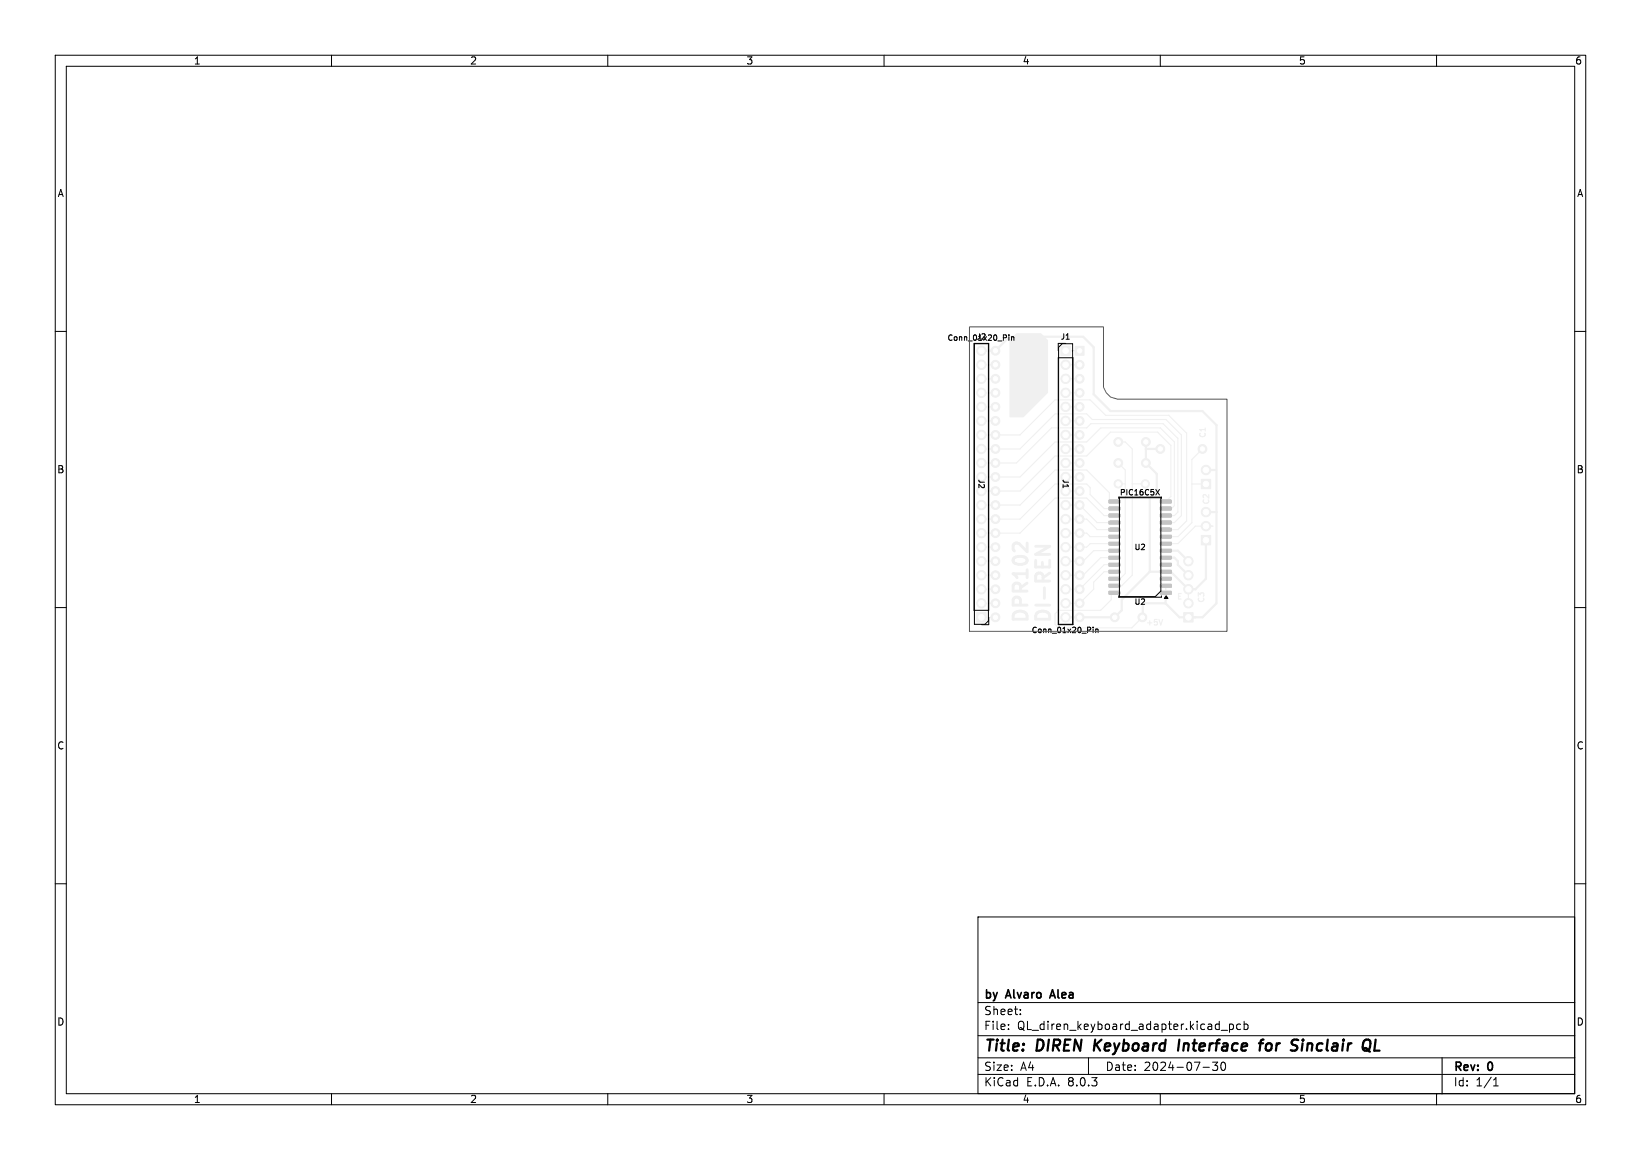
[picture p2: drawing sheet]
<svg xmlns="http://www.w3.org/2000/svg" width="297mm" height="210mm" viewBox="0 0 297 210" stroke-linecap="round" stroke-linejoin="round" font-family="sans-serif">
<g fill="none" stroke="#f0f0f0" stroke-width=".2">
<path d="M177.6 78.7h7l6.4-6.3h6.3l2.8 2.8h11.4l3.3 3.2v15.9l-1.6 1.6h-1.3M177.6 76.2h2.6M177.6 66h2.6M177.6 71.1h2.6M177.6 73.7h2.6M177.6 68.6h2.6M192.9 78.7h2.5M192.9 76.2h2.5M192.9 66h2.5M192.9 71.1h2.5M192.9 73.7h2.5M192.9 63.5h2.5"/>
<path d="M192.9 68.6h2.5M217.2 78.4a.44 .44 0 0 0 .4 .7 .44 .44 0 0 0 .4-.7M218.1 77.5v.6M218.1 77.8h-1l.3 .3M177.6 81.3h7l6.4-6.4h5.7l1 1h13.3l2.8 2.8v14.6l-1.3 1.3h-.6M177.6 83.8h6.4l6.3-6.3h6.4l.7-.8h13.1l2.7 2.7v13.3l-.7 .6h-.6M177.6 86.4h7l6.4-6.4h5.7l2.5-2.5h10.8l2.5 2.5v11.6l-.5 .5h-1M177.6 88.9h7l6.4-6.3h5.7l4.3-4.4h8.5l2.4 2.4v9.3l-.9 .9M177.6 99.1h2.6M192.9 96.5h3.8l.6 .7h4.4M192.9 94h3.8l1.9 1.9h3.1M192.9 81.3h2.5"/>
<path d="M192.9 91.4h2.5l3.2 3.2h3.1M192.9 83.8h2.5M192.9 88.9h2.5M192.9 86.4h2.5M200.8 90.8v-1.6l-4.1-4.1h-5.7l-6.4 6.3h-7M201.7 92.1h-1.9l-2.5-2.6v-1.2l-.6-.7h-5.7l-6.4 6.4h-7M201.7 98.4h-4.4l-.6 .7h-3.8M201.7 93.3h-1.9l-3.1-3.1h-5.7l-6.4 6.3h-7M201.7 99.7h-3.8l-1.9 1.9M202.4 83.8l1.3 1.3v18.7l-1 1h-1M202.4 80h1.3l1.2 1.3v22.8l-1.9 1.9h-2.2M202.4 87.6h1.3"/>
<path d="M207.3 87.6h-2.4M215.7 87.6h2.6M217.6 81.3l-1.9 1.9v11.4l-2.5 2.6h-2.2M217.9 90.5a.44 .44 0 0 0 .4 .6 .44 .44 0 0 0 .4-.6M218.8 89.5v.7l-.7-.7-.3 .2 .1 .4M219.5 95.3h-3.1l-3.2 3.1h-2.2M177.6 106.7h2.6M177.6 101.6h2.6M177.6 109.2h2.6M177.6 111.8h2.6M177.6 104.1h2.6M192.9 101.6h2.5"/>
<path d="M192.9 104.1h2.5M201.1 107.3v1.3l-1.9 1.9h-7.6l-.6 .6v1.9l.6 .7h13.2l2-1.9M201.7 101h-2.5l-3.2 3.1M201.7 102.2h-1.9l-4.4 4.5h-2.5M201.7 103.5h-1.9l-1.9 1.9v1.3l-2.5 2.5h-2.5M207.7 112.8h.8M208.1 112.4v.8M209.4 112.2h-.5v.4h.5v.5l-.1 .1-.4-.1M209.8 112.2l.3 1 .3-1M211 106v1.3M213.3 107.9h.3M213.8 107.5h-.5v1h.5"/>
<path d="M216.4 106.7h-1.3v2.5M216.9 107.9v-.6l.4 .4 .1-.3h.4l.1 .1-.1 .4M217 108.3a.44 .44 0 0 0 .4 .6 .44 .44 0 0 0 .4-.6"/>
</g>
<g fill="none" stroke="#f0f0f0" stroke-width=".51">
<path d="M185.9 98.3v1.6l-1.5-1.5a.69 .69 0 0 0-1 .4v.6l.2 .4M187.4 98.9h2.6l-2.6 1.5h2.6M183.5 101.1a1.69 1.69 0 0 1 2.4 .2 .65 .65 0 0 1-.5 .8 1.49 1.49 0 0 1-2-.5zM183.7 110.9a1.33 1.33 0 0 1 1.5-.2 1.33 1.33 0 0 1 .7 1.4h-2.5v-.6zM184.7 107v-1a.69 .69 0 0 0-.7-.5 .69 .69 0 0 0-.6 .5v1h2.5M184.7 109.6v-1a.69 .69 0 0 0-.7-.5 .69 .69 0 0 0-.6 .5v1h2.5M185.9 103.1v1.5M185.9 105.6l-1.2 .8M185.9 103.9h-2.5l.7 .7M187.4 109.6h2.6M187.4 101.4v1.3h2.6v-1.3M187.6 111.1a1.44 1.44 0 0 1 2.4 .4v.6h-2.6z"/>
<path d="M188.7 101.8v.9M188.8 105.2v-1a.69 .69 0 0 0-.7-.5 .69 .69 0 0 0-.7 .5v1h2.6M189 106.4v1.9M190 103.7l-1.2 .9"/>
</g>
<g fill="#f0f0f0" stroke="#f0f0f0" stroke-width=".18">
<path d="M210 107.1l1.9-.1 .1 .5-1.9 .1z"/>
<path d="M210 105.8h1.9l.1 .5h-1.9z"/>
<path d="M210 104.5h1.9l.1 .5-1.9 .1z"/>
<path d="M210 103.2h1.9l.1 .5-1.9 .1z"/>
<path d="M210 102l1.9-.1 .1 .5-1.9 .1z"/>
<path d="M210 100.7h1.9l.1 .5-1.9 .1z"/>
<path d="M210 99.4h1.9l.1 .5-1.9 .1z"/>
<path d="M210 98.2l1.9-.1 .1 .5-1.9 .1z"/>
<path d="M210 96.9h1.9l.1 .5h-1.9z"/>
<path d="M210 95.6h1.9l.1 .5-1.9 .1z"/>
<path d="M210 94.4l1.9-.1 .1 .5-1.9 .1z"/>
<path d="M210 93.1h1.9l.1 .5h-1.9z"/>
<path d="M210 91.8h1.9l.1 .5-1.9 .1z"/>
<path d="M210 90.5h1.9l.1 .5-1.9 .1z"/>
<path d="M200.7 90.5h1.9l.1 .5-1.9 .1z"/>
<path d="M200.7 91.8h1.9l.1 .5-1.9 .1z"/>
<path d="M200.7 93.1h1.9l.1 .5h-1.9z"/>
<path d="M200.7 94.4l1.9-.1 .1 .5-1.9 .1z"/>
<path d="M200.7 95.6h1.9l.1 .5-1.9 .1z"/>
<path d="M200.7 96.9h1.9l.1 .5h-1.9z"/>
<path d="M200.7 98.2l1.9-.1 .1 .5-1.9 .1z"/>
<path d="M200.7 99.4h1.9l.1 .5-1.9 .1z"/>
<path d="M200.7 100.7h1.9l.1 .5-1.9 .1z"/>
<path d="M200.7 102l1.9-.1 .1 .5-1.9 .1z"/>
<path d="M200.7 103.2h1.9l.1 .5-1.9 .1z"/>
<path d="M200.7 104.5h1.9l.1 .5-1.9 .1z"/>
<path d="M200.7 105.8h1.9l.1 .5h-1.9z"/>
<path d="M200.7 107.1l1.9-.1 .1 .5-1.9 .1z"/>
<path d="M194.6 62.7h1.6v1.6h-1.6z"/>
<path d="M217.4 96.9h1.7v1.7h-1.7z"/>
<path d="M217.4 86.8h1.7v1.7h-1.7z"/>
<path d="M214.2 110.9h1.7v1.7h-1.7z"/>
<path d="M176.8 110.9h1.7v1.7h-1.7z"/>
<path d="M192 62.7h1.7v1.6h-1.7z"/>
<circle cx="195.4" cy="66" r=".8"/>
<circle cx="195.4" cy="68.6" r=".8"/>
<circle cx="195.4" cy="71.1" r=".8"/>
<circle cx="195.4" cy="73.7" r=".8"/>
<circle cx="195.4" cy="76.2" r=".8"/>
<circle cx="195.4" cy="78.7" r=".8"/>
<circle cx="195.4" cy="81.3" r=".8"/>
<circle cx="195.4" cy="83.8" r=".8"/>
<circle cx="195.4" cy="86.4" r=".8"/>
<circle cx="195.4" cy="88.9" r=".8"/>
<circle cx="195.4" cy="91.4" r=".8"/>
<circle cx="195.4" cy="94" r=".8"/>
<circle cx="195.4" cy="96.5" r=".8"/>
<circle cx="195.4" cy="99.1" r=".8"/>
<circle cx="195.4" cy="101.6" r=".8"/>
<circle cx="195.4" cy="104.1" r=".8"/>
<circle cx="195.4" cy="106.7" r=".8"/>
<circle cx="195.4" cy="109.2" r=".8"/>
<circle cx="195.4" cy="111.8" r=".8"/>
<circle cx="180.2" cy="111.8" r=".8"/>
<circle cx="180.2" cy="109.2" r=".8"/>
<circle cx="180.2" cy="106.7" r=".8"/>
<circle cx="180.2" cy="104.1" r=".8"/>
<circle cx="180.2" cy="101.6" r=".8"/>
<circle cx="180.2" cy="99.1" r=".8"/>
<circle cx="180.2" cy="96.5" r=".8"/>
<circle cx="180.2" cy="94" r=".8"/>
<circle cx="180.2" cy="91.4" r=".8"/>
<circle cx="180.2" cy="88.9" r=".8"/>
<circle cx="180.2" cy="86.4" r=".8"/>
<circle cx="180.2" cy="83.8" r=".8"/>
<circle cx="180.2" cy="81.3" r=".8"/>
<circle cx="180.2" cy="78.7" r=".8"/>
<circle cx="180.2" cy="76.2" r=".8"/>
<circle cx="180.2" cy="73.7" r=".8"/>
<circle cx="180.2" cy="71.1" r=".8"/>
<circle cx="180.2" cy="68.6" r=".8"/>
<circle cx="180.2" cy="66" r=".8"/>
<circle cx="180.2" cy="63.5" r=".8"/>
<circle cx="218.3" cy="95.2" r=".85"/>
<circle cx="218.3" cy="92.7" r=".85"/>
<circle cx="202.4" cy="80" r=".8"/>
<circle cx="207.4" cy="80" r=".8"/>
<circle cx="202.4" cy="83.8" r=".8"/>
<circle cx="207.4" cy="83.8" r=".8"/>
<circle cx="206.8" cy="111.8" r=".8"/>
<circle cx="201.8" cy="111.8" r=".8"/>
<circle cx="207.3" cy="87.6" r=".75"/>
<circle cx="202.4" cy="87.6" r=".75"/>
<circle cx="218.3" cy="85.1" r=".85"/>
<circle cx="217.6" cy="81.3" r=".8"/>
<circle cx="210" cy="81.3" r=".8"/>
<circle cx="215.1" cy="109.2" r=".85"/>
<circle cx="215.1" cy="106.7" r=".85"/>
<circle cx="215.1" cy="104.1" r=".85"/>
<circle cx="215.1" cy="101.6" r=".85"/>
<circle cx="177.6" cy="109.2" r=".85"/>
<circle cx="177.6" cy="106.7" r=".85"/>
<circle cx="177.6" cy="104.1" r=".85"/>
<circle cx="177.6" cy="101.6" r=".85"/>
<circle cx="177.6" cy="99.1" r=".85"/>
<circle cx="177.6" cy="96.5" r=".85"/>
<circle cx="177.6" cy="94" r=".85"/>
<circle cx="177.6" cy="91.4" r=".85"/>
<circle cx="177.6" cy="88.9" r=".85"/>
<circle cx="177.6" cy="86.4" r=".85"/>
<circle cx="177.6" cy="83.8" r=".85"/>
<circle cx="177.6" cy="81.3" r=".85"/>
<circle cx="177.6" cy="78.7" r=".85"/>
<circle cx="177.6" cy="76.2" r=".85"/>
<circle cx="177.6" cy="73.7" r=".85"/>
<circle cx="177.6" cy="71.1" r=".85"/>
<circle cx="177.6" cy="68.6" r=".85"/>
<circle cx="177.6" cy="66" r=".85"/>
<circle cx="177.6" cy="63.5" r=".85"/>
<circle cx="192.9" cy="66" r=".85"/>
<circle cx="192.9" cy="68.6" r=".85"/>
<circle cx="192.9" cy="71.1" r=".85"/>
<circle cx="192.9" cy="73.7" r=".85"/>
<circle cx="192.9" cy="76.2" r=".85"/>
<circle cx="192.9" cy="78.7" r=".85"/>
<circle cx="192.9" cy="81.3" r=".85"/>
<circle cx="192.9" cy="83.8" r=".85"/>
<circle cx="192.9" cy="86.4" r=".85"/>
<circle cx="192.9" cy="88.9" r=".85"/>
<circle cx="192.9" cy="91.4" r=".85"/>
<circle cx="192.9" cy="94" r=".85"/>
<circle cx="192.9" cy="96.5" r=".85"/>
<circle cx="192.9" cy="99.1" r=".85"/>
<circle cx="192.9" cy="101.6" r=".85"/>
<circle cx="192.9" cy="104.1" r=".85"/>
<circle cx="192.9" cy="106.7" r=".85"/>
<circle cx="192.9" cy="109.2" r=".85"/>
<circle cx="192.9" cy="111.8" r=".85"/>
</g>
<g fill="none" stroke="#f0f0f0" stroke-width=".4">
<path d="M177.6 63.5h2.6l2.5-2.5h13.3l1.9 1.9v8.5l3.1 3h16.6l2.6 2.6v32.2l-2.6 2.6h-2.5M207.4 81.3h2.6M207.4 80v3.8l2 2v3.1M208.1 90.2v13.3M211 99.7h2.2l1.9 1.9M218.3 97.8v7l-1.9 1.9h-1.3l-3.2-3.2h-3.8M218.3 85.1h1.9M218.3 92.7h1.9M208.1 103.5l-5.1 5.1v1.9l-1.2 1.3h-8.9M210.9 109.2l2.6 2.6h2.9M210.9 109.2h-4.1v2.5M211 101h1.5l.7 .6v.6l1.9 1.9"/>
<path d="M211 107.3l-.1 1.9"/>
</g>
<path d="M182.7 61.6l1.3-1.3h4.4l1.3 1.3v9.5l-4.5 4.5h-2.4l-.1-.2z" fill="#f0f0f0"/>
<g fill="#fff" stroke="#fff" stroke-width=".18">
<circle cx="195.4" cy="63.5" r=".4"/>
<circle cx="195.4" cy="66" r=".4"/>
<circle cx="195.4" cy="68.6" r=".4"/>
<circle cx="195.4" cy="71.1" r=".4"/>
<circle cx="195.4" cy="73.7" r=".4"/>
<circle cx="195.4" cy="76.2" r=".4"/>
<circle cx="195.4" cy="78.7" r=".4"/>
<circle cx="195.4" cy="81.3" r=".4"/>
<circle cx="195.4" cy="83.8" r=".4"/>
<circle cx="195.4" cy="86.4" r=".4"/>
<circle cx="195.4" cy="88.9" r=".4"/>
<circle cx="195.4" cy="91.4" r=".4"/>
<circle cx="195.4" cy="94" r=".4"/>
<circle cx="195.4" cy="96.5" r=".4"/>
<circle cx="195.4" cy="99.1" r=".4"/>
<circle cx="195.4" cy="101.6" r=".4"/>
<circle cx="195.4" cy="104.1" r=".4"/>
<circle cx="195.4" cy="106.7" r=".4"/>
<circle cx="195.4" cy="109.2" r=".4"/>
<circle cx="195.4" cy="111.8" r=".4"/>
<circle cx="180.2" cy="111.8" r=".4"/>
<circle cx="180.2" cy="109.2" r=".4"/>
<circle cx="180.2" cy="106.7" r=".4"/>
<circle cx="180.2" cy="104.1" r=".4"/>
<circle cx="180.2" cy="101.6" r=".4"/>
<circle cx="180.2" cy="99.1" r=".4"/>
<circle cx="180.2" cy="96.5" r=".4"/>
<circle cx="180.2" cy="94" r=".4"/>
<circle cx="180.2" cy="91.4" r=".4"/>
<circle cx="180.2" cy="88.9" r=".4"/>
<circle cx="180.2" cy="86.4" r=".4"/>
<circle cx="180.2" cy="83.8" r=".4"/>
<circle cx="180.2" cy="81.3" r=".4"/>
<circle cx="180.2" cy="78.7" r=".4"/>
<circle cx="180.2" cy="76.2" r=".4"/>
<circle cx="180.2" cy="73.7" r=".4"/>
<circle cx="180.2" cy="71.1" r=".4"/>
<circle cx="180.2" cy="68.6" r=".4"/>
<circle cx="180.2" cy="66" r=".4"/>
<circle cx="180.2" cy="63.5" r=".4"/>
<circle cx="218.3" cy="97.8" r=".5"/>
<circle cx="218.3" cy="95.3" r=".5"/>
<circle cx="218.3" cy="92.7" r=".5"/>
<circle cx="202.4" cy="80" r=".4"/>
<circle cx="207.4" cy="80" r=".4"/>
<circle cx="202.4" cy="83.8" r=".4"/>
<circle cx="207.4" cy="83.8" r=".4"/>
<circle cx="206.8" cy="111.8" r=".4"/>
<circle cx="201.8" cy="111.8" r=".4"/>
<circle cx="207.3" cy="87.6" r=".4"/>
<circle cx="202.4" cy="87.6" r=".4"/>
<circle cx="218.3" cy="87.6" r=".5"/>
<circle cx="218.3" cy="85.1" r=".5"/>
<circle cx="217.6" cy="81.3" r=".4"/>
<circle cx="210" cy="81.3" r=".4"/>
<circle cx="215.1" cy="111.8" r=".5"/>
<circle cx="215.1" cy="109.2" r=".5"/>
<circle cx="215.1" cy="106.7" r=".5"/>
<circle cx="215.1" cy="104.1" r=".5"/>
<circle cx="215.1" cy="101.6" r=".5"/>
<circle cx="177.6" cy="111.8" r=".5"/>
<circle cx="177.6" cy="109.2" r=".5"/>
<circle cx="177.6" cy="106.7" r=".5"/>
<circle cx="177.6" cy="104.1" r=".5"/>
<circle cx="177.6" cy="101.6" r=".5"/>
<circle cx="177.6" cy="99.1" r=".5"/>
<circle cx="177.6" cy="96.5" r=".5"/>
<circle cx="177.6" cy="94" r=".5"/>
<circle cx="177.6" cy="91.4" r=".5"/>
<circle cx="177.6" cy="88.9" r=".5"/>
<circle cx="177.6" cy="86.4" r=".5"/>
<circle cx="177.6" cy="83.8" r=".5"/>
<circle cx="177.6" cy="81.3" r=".5"/>
<circle cx="177.6" cy="78.7" r=".5"/>
<circle cx="177.6" cy="76.2" r=".5"/>
<circle cx="177.6" cy="73.7" r=".5"/>
<circle cx="177.6" cy="71.1" r=".5"/>
<circle cx="177.6" cy="68.6" r=".5"/>
<circle cx="177.6" cy="66" r=".5"/>
<circle cx="177.6" cy="63.5" r=".5"/>
<circle cx="192.9" cy="63.5" r=".5"/>
<circle cx="192.9" cy="66" r=".5"/>
<circle cx="192.9" cy="68.6" r=".5"/>
<circle cx="192.9" cy="71.1" r=".5"/>
<circle cx="192.9" cy="73.7" r=".5"/>
<circle cx="192.9" cy="76.2" r=".5"/>
<circle cx="192.9" cy="78.7" r=".5"/>
<circle cx="192.9" cy="81.3" r=".5"/>
<circle cx="192.9" cy="83.8" r=".5"/>
<circle cx="192.9" cy="86.4" r=".5"/>
<circle cx="192.9" cy="88.9" r=".5"/>
<circle cx="192.9" cy="91.4" r=".5"/>
<circle cx="192.9" cy="94" r=".5"/>
<circle cx="192.9" cy="96.5" r=".5"/>
<circle cx="192.9" cy="99.1" r=".5"/>
<circle cx="192.9" cy="101.6" r=".5"/>
<circle cx="192.9" cy="104.1" r=".5"/>
<circle cx="192.9" cy="106.7" r=".5"/>
<circle cx="192.9" cy="109.2" r=".5"/>
<circle cx="192.9" cy="111.8" r=".5"/>
</g>
<g fill="#c4c4c4" stroke="#c4c4c4" stroke-width=".18">
<path d="M210 107.1l1.9-.1 .1 .5-1.9 .1z"/>
<path d="M210 105.8h1.9l.1 .5h-1.9z"/>
<path d="M210 104.5h1.9l.1 .5-1.9 .1z"/>
<path d="M210 103.2h1.9l.1 .5-1.9 .1z"/>
<path d="M210 102l1.9-.1 .1 .5-1.9 .1z"/>
<path d="M210 100.7h1.9l.1 .5-1.9 .1z"/>
<path d="M210 99.4h1.9l.1 .5-1.9 .1z"/>
<path d="M210 98.2l1.9-.1 .1 .5-1.9 .1z"/>
<path d="M210 96.9h1.9l.1 .5h-1.9z"/>
<path d="M210 95.6h1.9l.1 .5-1.9 .1z"/>
<path d="M210 94.4l1.9-.1 .1 .5-1.9 .1z"/>
<path d="M210 93.1h1.9l.1 .5h-1.9z"/>
<path d="M210 91.8h1.9l.1 .5-1.9 .1z"/>
<path d="M210 90.5h1.9l.1 .5-1.9 .1z"/>
<path d="M200.7 90.5h1.9l.1 .5-1.9 .1z"/>
<path d="M200.7 91.8h1.9l.1 .5-1.9 .1z"/>
<path d="M200.7 93.1h1.9l.1 .5h-1.9z"/>
<path d="M200.7 94.4l1.9-.1 .1 .5-1.9 .1z"/>
<path d="M200.7 95.6h1.9l.1 .5-1.9 .1z"/>
<path d="M200.7 96.9h1.9l.1 .5h-1.9z"/>
<path d="M200.7 98.2l1.9-.1 .1 .5-1.9 .1z"/>
<path d="M200.7 99.4h1.9l.1 .5-1.9 .1z"/>
<path d="M200.7 100.7h1.9l.1 .5-1.9 .1z"/>
<path d="M200.7 102l1.9-.1 .1 .5-1.9 .1z"/>
<path d="M200.7 103.2h1.9l.1 .5-1.9 .1z"/>
<path d="M200.7 104.5h1.9l.1 .5-1.9 .1z"/>
<path d="M200.7 105.8h1.9l.1 .5h-1.9z"/>
<path d="M200.7 107.1l1.9-.1 .1 .5-1.9 .1z"/>
</g>
<g fill="none" stroke="#000" stroke-width=".18">
<path d="M10 10h277v190h-277zM12 12h273v186h-273zM60 10v2M110 10v2M160 10v2M210 10v2M260 10v2M10 60h2M285 60h2M176.3 62.2h2.7v48.3h-2.7zM176.4 62.2h2.5v50.2l-.6 .6h-1.9zM182.6 60.6v.1"/>
<path d="M182.6 61v.6M183.1 61v.6M183.1 61.1l.4-.1v.6M191.5 64.8h2.7v48.3h-2.7zM191.5 62.2v1.3M192.2 62.2h1.9v50.8h-2.5v-50.1zM202.5 90h7.7v.2M202.6 90.1h7.5v16.9l-1 1h-6.5zM209.2 88.6l.6 1M209.8 88.6l-.6 1M10 110h2M179 111.8v1.3h-1.4"/>
<path d="M197.8 113.5v.1M197.8 113.9v.6M198.3 113.9v.6M198.3 114l.4-.1v.6M202.5 107.9v.2h7.7v-.2M285 110h2M10 160h2M285 160h2M177 166h108v32h-108zM60 198v2M110 198v2M160 198v2"/>
<path d="M177 194.5h108M177 191.5h108M177 187.5h108M177 181.5h108M182.5 186.3v.1M182.5 185.5v.1M184.7 183.6v.1M184.7 182.8v.1M197 191.5v3M210 198v2M217.7 193.2h1.2M219.5 192.3h.9l-.5 .6 .4 .1v.7l-.2 .1h-.4l-.2-.1"/>
<path d="M221 186.5h1.2M221.2 192.4l.1-.1a.8 .8 0 0 1 .5 .7 .8 .8 0 0 1-.5 .8 1 1 0 0 1-.1-1.4zM222.5 185.4v1.5M222.5 185.5l.5-.1 .2 .3v.4l-.1 .2h-.6M224.5 185.5l-.4-.1-.3 .3v.4l.2 .2h.5M225.2 185.5l.4-.1 .3 .3v.4l-.2 .2h-.5M225.2 184.9v1.5M260 198v2M261 191.5v6.5M270.3 196.6h.9M270.3 195.5l.4-.4v1.5"/>
</g>
<path d="M211.1 107.9l.3 .4h-.7z" fill="#000" stroke="#000" stroke-width=".18"/>
<path d="M198.2 188.2l-.2 2M199.4 188.2l-1.3 1.2M213.5 188.2l-.3 2M227.8 188.9h.8M228.7 188.2l-.4 .1-.1 .2-.2 1.7M229.8 188.9a.62 .62 0 0 0-.7 .4v.7a.52 .52 0 0 0 .8 .1M235.8 188.9l-.2 1.3M235.8 188.2v.2M235.8 188.2l-.1 .1 .1 .1M235.8 188.2l.1 .1-.1 .1M249 188.2l-.3 2h1" fill="none" stroke="#000" stroke-width=".4"/>
<path d="M190.5 179.2l-.5 1.5M190.1 180.3h.7" fill="none" stroke="#000" stroke-width=".3"/>
<path d="M175.5 59.2h24.2v10.9l.5 1 .8 .8 1.3 .4h19.8v42h-46.6z" fill="none" stroke="#575757" stroke-width=".18"/>
<g font-size="2.8">
<text x="178" y="190.9">Title:</text>
<text x="187.7" y="190.9">DIREN</text>
<text x="198.8" y="190.9">Keyboard</text>
<text x="214.9" y="190.9">Interface</text>
<text x="230.4" y="190.9">for</text>
<text x="237" y="190.9">Sinclair</text>
</g>
<g font-size="2.1">
<text x="178" y="184">Sheet:</text>
<text x="178" y="181.2">by</text>
<text x="182.2" y="181.2">Alvaro</text>
<text x="190.8" y="181.2">Alea</text>
<text x="178" y="186.7">File:</text>
<text x="184.1" y="186.7">QL_diren_keyboard_adapter.kicad_pcb</text>
<text x="178" y="196.9">KiCad</text>
<text x="178" y="194.1">Size:</text>
<text x="184.7" y="194.1">A4</text>
<text x="185.7" y="196.9">E.D.A.</text>
<text x="193.3" y="196.9">8.0.3</text>
<text x="200" y="194.1">Date:</text>
<text x="207" y="194.1">2024-07-30</text>
<text x="263" y="194.3">Rev:</text>
<text x="263" y="196.9">Id:</text>
<text x="267.1" y="196.9">1/1</text>
<text x="269.4" y="194.3">0</text>
</g>
<g font-size="1.8">
<text x="35" y="11.9">1</text>
<text x="85" y="11.9">2</text>
<text x="135" y="11.9">3</text>
<text x="185" y="11.9">4</text>
<text x="235" y="11.9">5</text>
<text x="285" y="11.9">6</text>
<text x="10.3" y="35.9">A</text>
<text x="285.4" y="35.9">A</text>
<text x="10.3" y="85.9">B</text>
<text x="285.3" y="85.9">B</text>
<text x="10.3" y="135.9">C</text>
<text x="285.3" y="135.9">C</text>
<text x="10.3" y="185.9">D</text>
<text x="285.3" y="185.9">D</text>
<text x="35" y="199.9">1</text>
<text x="85" y="199.9">2</text>
<text x="135" y="199.9">3</text>
<text x="185" y="199.9">4</text>
<text x="235" y="199.9">5</text>
<text x="285" y="199.9">6</text>
</g>
<g font-size="1.4">
<text x="171.4" y="61.9">Conn_01x20_Pin</text>
<text x="176.6" y="61.7">J2</text>
<text x="191.9" y="61.7">J1</text>
<text x="176.9" y="86.6" transform="rotate(90 176.9 86.6)">J2</text>
<text x="192.1" y="86.6" transform="rotate(90 192.1 86.6)">J1</text>
<text x="202.6" y="89.9">PIC16C5X</text>
<text x="205.2" y="99.8">U2</text>
<text x="205.2" y="109.7">U2</text>
<text x="186.6" y="114.8">Conn_01x20_Pin</text>
</g>
</svg>
